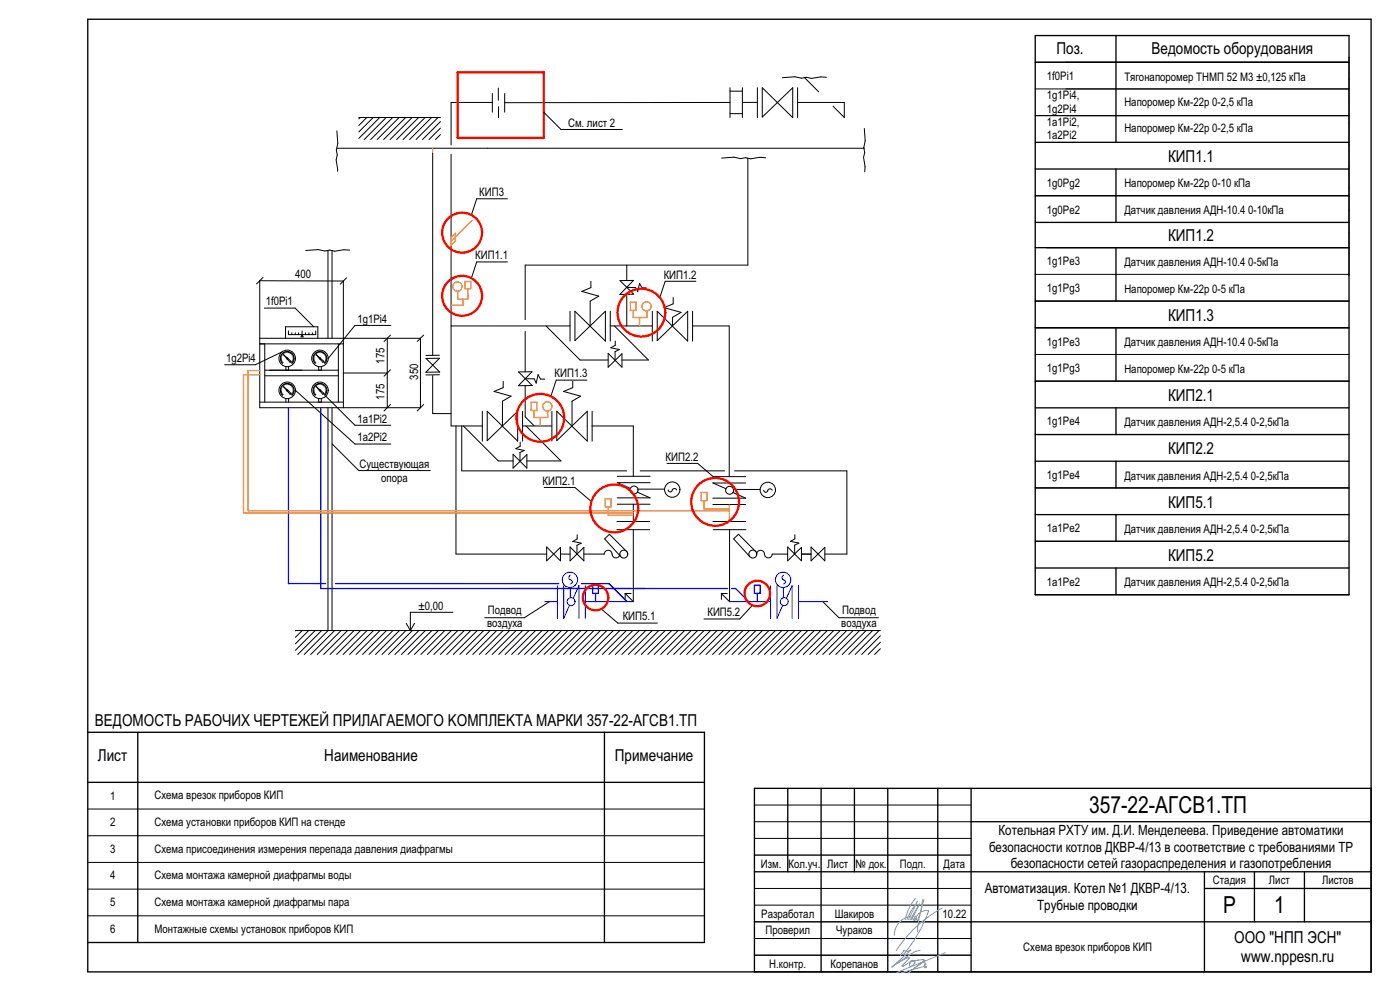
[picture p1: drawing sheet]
<svg xmlns="http://www.w3.org/2000/svg" width="420mm" height="297mm" viewBox="0 0 420 297" stroke-linecap="round" stroke-linejoin="round" font-family="sans-serif">
<g fill="none" stroke="#000" stroke-width=".3">
<path d="M310.6 18.7h94.1M404.7 17.2v65.5M101.1 39.2l.2 3.8-.4 2 .3 1.4-.4 1.5 .5 3.4M107.6 35.2h24.5M108.1 35.2l-.5 .4M110 35.2l-2.4 2.4M112 35.2l-4.4 4.3M113.9 35.2l-6.3 6.3M115.9 35.2l-6.6 6.6M117.8 35.2l-6.6 6.6M119.7 35.2l-6.5 6.6M121.7 35.2l-6.6 6.6"/>
<path d="M123.6 35.2l-6.6 6.6M125.6 35.2l-6.6 6.6M127.5 35.2l-6.6 6.6M129.5 35.2l-6.6 6.6M131.4 35.2l-6.6 6.6M132.1 38.4l-3.4 3.4M132.1 36.4l-5.3 5.4M147.7 30.7h-12.4v12.7M147.7 28v5.6M149.5 26.4v3.6M149.6 32v3.3M151.4 28v5.6"/>
<path d="M163.1 33.6l5.2 5.2h18.4M219 26.3v8.9M219 30.7l-67.6 .1M219 27.3h3.7M219 34.1h3.7M222.7 26.3v8.9M222.7 30.7h4.5M227.2 26.3v8.9M228.7 26.3v8.8l9.1-8.8v8.9zM239.3 26.3v8.9M239.3 30.7h14v4.5l-3.4-3.4M241.3 23.3l4.3 4.2"/>
<path d="M247.9 23.2l-1.7-.2-2.8 .5-1.4-.3-1.5 .2-2-.4-3.8 .3M259.3 38.5l.3 3.7-.5 2 .3 1.5-.3 1.5 .4 2.8-.1 1.5M310.6 26.7h94.1M310.6 34.7h94.1M101.1 44.4h158.2M129.8 45.8v60.7M132.1 40.3l-1.4 1.5M135.3 46.2v81.5h9.5M152.2 59.6h-9.2l-1.6 4.8M224.4 47.4v32.1h-66.8v16.3M229.7 47.3l-1.7-.2-2.8 .5-1.5-.3-1.5 .2-2-.4-3.7 .3M310.6 58.7h94.1"/>
<path d="M98.4 75v26.4M99.6 75v26.4M104.9 75l-1.7-.2-2.8 .5-1.5-.3-1.5 .2-1.9-.4-3.8 .3M152.2 78.5h-9.2l-1.6 4.9M188 79.5v4.6M313.9 74.2h90.8M78.9 83.2l-1.9 1.9M79.3 92.3h9.2l5.6 5.6M87.6 99.7v.6M88.6 99.7v.6M89.6 99.7v.6M90.6 99.2v1.1"/>
<path d="M91.7 99.7v.6M92.7 99.7v.6M93.7 99.7v.6M94.7 99.2v1.1h-8.2v-1.1M104 83.3l-1.9 1.9M117.2 97.5h-10.7l-8 9.9M135.3 97.7h35.7M157.6 99.3v12.1M163.8 97.7l10.2 10.2h8.4M171 93.3v8.9M172.5 93.3v8.8l9.1-8.8v8.9zM174.5 87.3l5.1 1.5-2.6 1.5v7.4"/>
<path d="M177.3 84.3v1.9l-2.8 1.1M183.1 97.7h12.6M183.1 93.3v8.9M184.3 97.7l10.2 10.2h-7.9M186 84.1l4.1 4.1h-4.1l4-4.2zM188 88.2v9.5M188.1 86.1l2.6 .1 .6 1.2 .6-2.5 .7 1.3 1.3 .1M195.7 93.3v8.9M197.2 93.3v8.8l9.1-8.8v8.9zM202 89.2v1.9l-2.8 1.1 5.1 1.4-2.6 1.5v2.6M207.8 97.7h11v45.1M207.8 93.3v8.9"/>
<path d="M208.8 84.3h-9.2l-1.6 4.9M310.6 90.2h94.1M310.6 82.2h94.1M310.6 98.2h94.1M77.9 101.4h48.2v20.8h-48.2v-38.1l25.1 .1v38M77.9 103.1h25.1M79.4 103.1v17.4M79.4 111h22.1M79.4 112.6h22.1M84.1 107.4h.3M84.1 117h.3M84.1 107l.3 .1"/>
<path d="M84.1 116.6h.3M84.3 106.6l.2 .1M84.3 116.2l.2 .1M84.4 107.7l-.3 .1M84.4 117.3l-.3 .1M84.5 106.3l.2 .1M84.5 115.8l.2 .2M84.5 108.1l-.2 .1M84.5 117.6l-.2 .2M84.6 105.5l-8 3.8h-9.2M84.7 108.4l-.2 .2M84.7 118l-.2 .1"/>
<path d="M84.7 106l.2 .1M84.7 115.5l.2 .2M84.9 108.7l-.2 .2a2.06 2.06 0 0 1 0-2.9 2.06 2.06 0 0 1 2.9 0 2.06 2.06 0 0 1 0 2.9l-.2-.2M84.9 118.2l-.2 .2a2.06 2.06 0 0 1 0-2.9 2.06 2.06 0 0 1 2.9 0 2.06 2.06 0 0 1 0 2.9l-.2-.2M85 105.7l.2 .2M85 115.3l.2 .2M85.4 105.5l.1 .3M85.4 115.1l.1 .2M85.7 101.4v-3.5h9.7v3.5M85.8 105.4v.3M85.8 115v.3M85.8 109.9v1.1"/>
<path d="M85.8 119.4v1.1M86.1 107.2l-1.1-.9 1 1.1M86.1 116.8l-1.1-1 1 1.1M86.2 105.4v.2M86.2 114.9v.3M86.4 107.5l.9 .8-.3 .3-.8-1M86.4 117l.9 .9-.3 .3-.8-1M86.6 105.4l-.1 .3M86.6 115l-.1 .3M86.6 109.9v1.1M86.6 119.4v1.1M86.9 105.5l-.1 .3"/>
<path d="M86.9 115.1l-.1 .3M87.3 105.7l-.2 .3M87.3 115.3l-.2 .2M87.6 106l-.2 .2M87.6 115.5l-.2 .2M87.6 108.4l.3 .2M87.6 118l.3 .1M87.8 108.1l.3 .1M87.8 117.6l.3 .2M87.9 106.3l-.3 .1M87.9 115.8l-.3 .2M87.9 107.7l.3 .1"/>
<path d="M87.9 117.3l.3 .1M87.9 117h.3M87.9 107.4h.3M88.1 106.6l-.3 .1M88.1 116.2l-.3 .1M88.2 107l-.3 .1M88.2 116.6h-.3M88.6 117l17.9 16.1h10.7M90.6 100.3l.3 .7h-.6zM93.9 107.4h.3M93.9 117h.3M94 107l.3 .1"/>
<path d="M94 116.6h.3M94.1 106.6l.2 .1M94.1 116.2l.2 .1M94.3 107.7l-.3 .1M94.3 117.3l-.3 .1M94.3 106.3l.2 .1M94.3 115.8l.2 .2M94.4 108.1l-.3 .1M94.4 117.6l-.3 .2M94.5 108.4l-.2 .2M94.5 118l-.2 .1M94.5 106l.2 .1"/>
<path d="M94.5 115.5l.2 .2M94.7 108.7l-.2 .2a2.06 2.06 0 0 1 0-2.9 2.06 2.06 0 0 1 2.9 0 2.06 2.06 0 0 1 0 2.9l-.2-.2M94.7 118.2l-.2 .2a2.06 2.06 0 0 1 0-2.9 2.06 2.06 0 0 1 2.9 0 2.06 2.06 0 0 1 0 2.9l-.2-.2M94.8 105.7l.2 .2M94.8 115.3l.2 .2M95.2 105.5l.1 .3M95.2 115.1l.1 .2M95.6 105.4v.3M95.6 115v.3M95.6 109.9v1.1M95.6 119.4v1.1M95.9 107.2l-1.1-.9 1 1.1"/>
<path d="M95.9 116.8l-1.1-1 1 1.1M96 105.4v.2M96 114.9v.3M96.2 107.5l1 .8-.3 .3-.9-1M96.2 117l1 .9-.3 .3-.9-1M96.4 105.4l-.1 .3M96.4 115l-.1 .3M96.4 109.9v1.1M96.4 119.4v1.1M96.8 105.5l-.1 .3M96.8 115.1l-.1 .3M97.1 105.7l-.1 .3"/>
<path d="M97.1 115.3l-.1 .2M97.4 106l-.2 .2M97.4 115.5l-.2 .2M97.4 108.4l.3 .2M97.4 118l.3 .1M97.6 108.1l.3 .1M97.6 117.6l.3 .2M97.7 106.3l-.2 .1M97.7 115.8l-.2 .2M97.7 107.7l.3 .1M97.7 117.3l.3 .1M97.7 107.4h.3"/>
<path d="M97.7 117h.3M97.7 118.7l8.8 8.8h10.7M97.9 106.6l-.3 .1M97.9 116.2l-.3 .1M98 107l-.3 .1M98 116.6h-.3M101.5 103.1v17.4M103 111.8h13.2M116.2 101.4v20.8M117.1 100.4l-1.9 1.9M117.1 110.8l-1.9 1.9M127.1 100.4l-1.9 1.9"/>
<path d="M127.8 107.4l4.1 4.1-4.1 .1 4-4.2zM129.8 112.6v11.4h5.5M131.8 106.5h-4M131.8 112.3l-4 .1M151 114.3v1.9l-2.8 1.1 5.1 1.4-2.6 1.5v7.5M155.6 111.5l4.1 4-4.2 .1 4.1-4.2zM157.6 115.6v9.3l2.6 2.7M157.6 113.5h2.6l.7 1.3 .5-2.5 .7 1.3h1.3M171.8 114.3v1.9l-2.7 1.1 5.1 1.4-2.6 1.5v7.5M176.1 113.9h-9.2l-1.6 4.9M182.4 105.9l4.2 4.1v-4l-4.2 4zM184.6 102.2v1.3l-1.3 .7 2.5 .6-1.3 .6v2.6"/>
<path d="M310.6 106.2h94.1M310.6 114.2h94.1M77.9 120.5h25.1M98.4 122.2v66.8M99.6 122.2v66.8M99.6 133l8 8h21.5M117.1 121.2l-1.9 1.9M127.1 121.2l-1.9 1.9M136.8 127.7v38.4h27.2M138.5 127.7v13.4h49.5M139 127.7l10.5 10.4h4.4M144.7 123.3v8.9"/>
<path d="M146.2 123.3v8.8l9.1-8.8v8.9zM153.9 136.1l4.2 4.2v-4l-4.2 4zM156.1 132.5v1.2l-1.4 .8 2.6 .5-1.3 .6v2.7M156.8 127.7h8.7M156.8 123.3v8.9M157.8 127.7l10.5 10.4h-10.2M165.6 123.3v8.9M167 123.3v8.8l9.2-8.8v8.9zM177.6 127.7h12.4v15M177.6 123.3v8.9M200.1 138.9h9.2l5 4.2M310.6 130.2h94.1"/>
<path d="M163.2 146.1h9.3l4.9 4.2M185.1 156.3h9.8M185.1 158.7h9.8M185.2 142.7h9.8M185.2 151.1h9.8M190 151.1v5.2M190 158.7v21.6l-2.5-2.4M191.2 147.5l3.8 1.7h-9.8M191.4 146.6h8M192 141.1h25.4M195 144.7h-9.8l3.9 1.7M200.4 146.8a.62 .62 0 0 0 .7 .6 .62 .62 0 0 0 .6-.6l.6-.4 .7 .4"/>
<path d="M213.9 142.8h9.8M213.9 151.2h9.8M213.9 156.3h9.8M214 158.7h9.8M218.9 158.7v21.6l-2.5-2.4M219.9 147.6l3.8 1.7h-9.8M220 146.7h8M220.4 141.1h33.7v25h-6.6M223.7 144.8h-9.8l3.9 1.7M229.1 146.9a.62 .62 0 0 0 .6 .6 .62 .62 0 0 0 .6-.6l.7-.4 .7 .4M310.6 146.2h94.1M164 163.9l4.1 4.2v-4.1l-4.1 4.1z"/>
<path d="M168.1 166.1h2.9M171 163.9l4.2 4.2v-4.1l-4.2 4.1zM173.2 160.3v1.2l-1.4 .8 2.6 .5-1.3 .6v2.7M175.2 166.1h6.1a1.23 1.23 0 0 1 1.4-1.2 1.23 1.23 0 0 1 1 1.5 1.16 1.16 0 0 0 1.3 .8 1.16 1.16 0 0 0 .9-1.1M187.5 177.9h1.8M187.5 177.9v1.7M188.1 165.4l-5.3-5.3-1.4 1.4 4.9 5.4M216.4 177.9h1.8M216.4 177.9v1.7M226.9 165.4l-5.4-5.3-1.4 1.4 4.9 5.4M227 166.1a1.23 1.23 0 0 1 1.4-1.2 1.23 1.23 0 0 1 1 1.5 1.16 1.16 0 0 0 1.3 .8 1.16 1.16 0 0 0 1-1.1h4.6M236.3 163.9l4.1 4.2v-4.1l-4.1 4.1z"/>
<path d="M238.5 160.2v1.3l-1.4 .7 2.6 .6-1.3 .6v2.6M240.4 166.1h2.9M243.3 163.9l4.2 4.2v-4.1l-4.2 4.1zM310.6 162.2h94.1M88.6 189h175.5M88.7 189l-.1 .1M90.7 189l-2.1 2M92.6 189l-4 4M94.6 189l-6 5.9M96.5 189l-7.2 7.1M98.4 189l-7.1 7.1M100.4 189l-7.2 7.1"/>
<path d="M102.3 189l-7.1 7.1M104.3 189l-7.2 7.1M106.2 189l-7.2 7.1M108.2 189l-7.2 7.1M110.1 189l-7.2 7.1M112.1 189l-7.2 7.1M114 189l-7.2 7.1M115.9 189l-7.1 7.1M117.9 189l-7.2 7.1M119.8 189l-7.1 7.1M121.8 189l-7.2 7.1M121.9 186.8l1.2 2.2"/>
<path d="M123.7 189l-7.1 7.1M124.4 186.8l-1.3 2.2M125.7 189l-7.2 7.1M127.6 189l-7.2 7.1M129.6 189l-7.2 7.1M131.5 189l-7.2 7.1M133.4 189l-7.1 7.1M135.4 189l-7.2 7.1M135.9 183.5h-12.8v5.5M137.3 189l-7.1 7.1M139.3 189l-7.2 7.1M141.2 189l-7.1 7.1"/>
<path d="M143.2 189l-7.2 7.1M145.1 189l-7.2 7.1M147.1 189l-7.2 7.1M149 189l-7.2 7.1M150.9 189l-7.1 7.1M152.9 189l-7.2 7.1M154.8 189l-7.1 7.1M156.8 189l-7.2 7.1M158.7 189l-7.1 7.1M160.7 189l-7.2 7.1M162.6 189l-7.2 7.1M164.6 189l-7.2 7.1"/>
<path d="M164.8 180.3l-7.5 4.8h-11.9M166.5 189l-7.2 7.1M168.4 189l-7.1 7.1M170.4 189l-7.2 7.1M172.3 189l-7.1 7.1M174.3 189l-7.2 7.1M176.2 189l-7.1 7.1M178.2 189l-7.2 7.1M180.1 189l-7.2 7.1M180.4 182.5l4.9 4.2h11.9M182.1 189l-7.2 7.1M184 189l-7.2 7.1"/>
<path d="M185.9 189l-7.1 7.1M187.9 189l-7.2 7.1M189.8 189l-7.1 7.1M191.8 189l-7.2 7.1M193.7 189l-7.1 7.1M195.7 189l-7.2 7.1M197.6 189l-7.2 7.1M199.6 189l-7.2 7.1M201.5 189l-7.2 7.1M203.4 189l-7.1 7.1M205.4 189l-7.2 7.1M207.3 189l-7.1 7.1"/>
<path d="M209.3 189l-7.2 7.1M211.2 189l-7.1 7.1M213.2 189l-7.2 7.1M215.1 189l-7.2 7.1M217.1 189l-7.2 7.1M219 189l-7.2 7.1M220.9 189l-7.1 7.1M222.9 189l-7.2 7.1M224.8 189l-7.1 7.1M225.7 181.4l-3.8 4.1h-10.7M226.8 189l-7.2 7.1M228.7 189l-7.1 7.1"/>
<path d="M230.7 189l-7.2 7.1M232.6 189l-7.2 7.1M234.6 189l-7.2 7.1M236.5 189l-7.2 7.1M238.4 189l-7.1 7.1M240.4 189l-7.2 7.1M242.3 189l-7.1 7.1M244.3 189l-7.2 7.1M246.2 189l-7.1 7.1M246.8 180.3l4.9 4.8h11.8M248.2 189l-7.2 7.1M250.1 189l-7.2 7.1"/>
<path d="M252.1 189l-7.2 7.1M254 189l-7.2 7.1M255.9 189l-7.1 7.1M257.9 189l-7.2 7.1M259.8 189l-7.1 7.1M261.8 189l-7.2 7.1M263.7 189l-7.1 7.1M264.1 194.4l-1.7 1.7M264.1 192.5l-3.7 3.6M264.1 190.5l-5.6 5.6M26.3 242.5h185M26.3 250.5h185"/>
<path d="M26.3 258.5h185M226.3 251.3h65M226.3 246.3h65M226.3 241.3h65M26.3 266.5h185M26.3 274.5h185M226.3 276.3h65M226.3 271.3h65M226.3 266.3h65M226.3 286.3h65M226.3 281.3h65"/>
<circle cx="86.2" cy="107.4" r="2.48"/>
<circle cx="86.2" cy="117" r="2.48"/>
<circle cx="86.2" cy="117" r=".22"/>
<circle cx="86.2" cy="107.4" r=".22"/>
<circle cx="96" cy="107.4" r="2.48"/>
<circle cx="96" cy="117" r="2.48"/>
<circle cx="96" cy="117" r=".22"/>
<circle cx="96" cy="107.4" r=".22"/>
<circle cx="190.2" cy="146.9" r="1.19"/>
<circle cx="201.7" cy="146.7" r="2.3"/>
<circle cx="218.9" cy="146.9" r="1.19"/>
<circle cx="230.3" cy="146.8" r="2.3"/>
<circle cx="187.1" cy="166.1" r="1.19"/>
<circle cx="225.8" cy="166.1" r="1.19"/>
</g>
<g fill="none" stroke="#000" stroke-width=".4">
<path d="M26.3 5.8h385v285.5h-385zM310.6 18.7h94.1M310.6 10.7h94.1v167.5h-94.1zM334.8 10.7v32M310.6 42.7h94.1M310.6 50.7h94.1M310.6 58.7h94.1M334.8 50.7v16M310.6 74.2h94.1M310.6 66.7h94.1M334.8 74.2v16M310.6 90.2h94.1"/>
<path d="M310.6 98.2h94.1M334.8 98.2v16M310.6 114.2h94.1M310.6 130.2h94.1M310.6 138.2h94.1M310.6 122.2h94.1M334.8 122.2v8M334.8 138.2v8M310.6 146.2h94.1M310.6 154.2h94.1M334.8 154.2v8M310.6 162.2h94.1"/>
<path d="M310.6 170.2h94.1M334.8 170.2v8M26.3 219.5h185v63h-185M41.3 219.5v63M181.3 219.5v63M26.3 234.5h185M236.3 236.3v25M246.3 236.3v55M256.3 236.3v25M266.3 236.3v55M281.3 236.3v55M291.3 236.3v55"/>
<path d="M411.3 236.3h-185v55M226.3 256.3h65M291.3 246.3h120M226.3 261.3h185M291.3 276.3h120M361.3 261.3v30M361.3 266.3h50M376.3 261.3v15M391.3 261.3v15"/>
</g>
<g fill="none" stroke="#40a5ff" stroke-width=".3">
<path d="M273.5 275.6l2.3-4.7-2.7 4.8M273.6 275.5a.67 .67 0 0 0-.8-.8 5.7 5.7 0 0 0-4.5 5.6M274 275.7l.5-.2a3.7 3.7 0 0 1 4.1-2.6 42.6 42.6 0 0 1-7.7 13.3M274.2 275.4l-.2 .3M274.6 269.3a13.1 13.1 0 0 0-3 6.3M274.7 274.5a.64 .64 0 0 1 .2 .8 .64 .64 0 0 1-.7 .4zM274.8 270.9a15.6 15.6 0 0 0-2.7 4.8M275 274.8l-.2 1M275.3 270l-2.7 5.6M276 274.1l-.8 1.7M276.2 273.3l-.7 3-.2 2.9M276.8 269.6l-.6 3.7"/>
<path d="M277.2 269.6l-1 3.7M282.6 272.2a38.5 38.5 0 0 0-13.8 12.7M267.9 289.5h.1M271.2 284.8l-1.1 1.6M271.2 284.8h.1M273.2 288.3l-2.2 1.2h-.3l2-2.2-.2-.3-3.9 2.1M273.2 288.3h.1M273.2 288.3l-.4 .9 .1 .3 .5 .1 .9-.8M273.2 284.8a1.59 1.59 0 0 1-2 0M273.2 284.8h.1M273.2 284.8l-5.3 4.7M274.3 288.8h.1"/>
<path d="M275.9 284.8v.1M275.9 284.8l-1.7 .5-6.7 4.6 .4-.4M275.9 284.9h.1M276.9 288.4h.1M276.9 288.4l-4.4 3.1 4.8-3.7-.6-.2-3.4 .5a.71 .71 0 0 1 1.2 .1l-.2 .6M277.2 288.4h-.3M277.2 288.4h.1M277.2 288.4l.3 .6M277.5 289h.1M277.5 289l-.2 .8 .3 .2 .3-.2-.2-.2-7.3 1.9M283.6 285.5l-14.6 6"/>
</g>
<path d="M129.8 44.4v1.4M218.8 151.2v5.1" fill="none" stroke="#ff8000" stroke-width=".3"/>
<g fill="none" stroke="#00f" stroke-width=".3">
<path d="M167.2 175.5v9.8M169.1 175.5v9.8l1.8-3.9M171.1 172.4a.82 .82 0 0 0-.4 1 .82 .82 0 0 0 .8 .6l.1 .6-.5 .4M171.1 176.1v3.1M172 179.3l1.7-3.8v9.8M175.6 175.5v9.8M231.2 175.5v9.8M233.1 175.5v9.8l1.7-3.9M235 172.4a.82 .82 0 0 0-.4 1 .82 .82 0 0 0 .9 .6l.1 .6-.6 .4M235 176.1v3.1M235.9 179.3l1.7-3.8v9.8M239.5 175.5v9.8"/>
<path d="M163.4 180.3h3.8M175.6 180.3h14.4M218.9 180.3h12.3M239.5 180.3h8.8"/>
<circle cx="171" cy="173.8" r="2.3"/>
<circle cx="234.9" cy="173.8" r="2.3"/>
<circle cx="171.3" cy="180.3" r="1.19"/>
<circle cx="235.3" cy="180.3" r="1.19"/>
</g>
<path d="M86.5 122.2v52.7M96.2 122.2v54.2h122M86.5 174.9h11.2M100.7 174.9h67M174.4 174.9h8.3l5.4 5.4M177.8 175.4h1.7v2.4h-1.7zM178.7 177.9v2.4M219.5 176.4h1.2l3.9 3.9M226.3 175.4h1.7v2.4h-1.7zM227.2 177.9v2.4" fill="none" stroke="#00f" stroke-width=".4"/>
<g fill="none" stroke="#ff8000" stroke-width=".4">
<path d="M135.3 71.2l1.3-1.3v2.3l-1.3 1.3zM141.6 66.1l-6.3 6.2M137.3 87.3v2.4h3M138.9 89.7v1.8h-3.6M139.5 84.4h1.7v2.1h-1.7zM140.3 86.6v3M189.1 90.6h1.7v2.4h-1.7zM190 93v2.2h4.1v-2M191.9 95.2v2.5M77.9 111.1h-3.5v42h144.4M77.9 112.3h-4.9v41.4h117M159.3 120.6h1.7v2.4h-1.7z"/>
<path d="M160.2 123v2.1h4.1v-1.9M162.1 125.2v2.5M181.6 149.5h1.7v2.4h-1.7zM182.5 152v2.4h7.5M210.4 147.6h1.7v2.4h-1.7zM211.2 150.1v2.4h7.6"/>
<circle cx="137.2" cy="85.9" r="1.39"/>
<circle cx="194" cy="91.8" r="1.39"/>
<circle cx="164.2" cy="121.8" r="1.39"/>
</g>
<g fill="none" stroke="#f00" stroke-width=".7">
<path d="M137.3 21.7h25.8v19.6h-25.8z"/>
<circle cx="138.6" cy="69.7" r="6"/>
<circle cx="138.6" cy="88.7" r="6"/>
<circle cx="192.4" cy="93.7" r="7.2"/>
<circle cx="162.1" cy="125.2" r="7.2"/>
<circle cx="184.3" cy="152.4" r="7.2"/>
<circle cx="214.5" cy="150.4" r="7.2"/>
<circle cx="178.7" cy="179.1" r="3.8"/>
<circle cx="227.2" cy="177.9" r="3.8"/>
</g>
<g font-size="7.1">
<text x="326.7" y="243.8">357-22-АГСВ1.ТП</text>
<text x="366.9" y="273.8">P</text>
<text x="382.2" y="273.8">1</text>
</g>
<g font-size="4.9">
<text x="316.9" y="16.2">Поз.</text>
<text x="345.5" y="16.2">Ведомость оборудования</text>
<text x="350.4" y="48.6">КИП1.1</text>
<text x="350.4" y="72.2">КИП1.2</text>
<text x="350.4" y="96.2">КИП1.3</text>
<text x="350.4" y="120.2">КИП2.1</text>
<text x="350.4" y="136.2">КИП2.2</text>
<text x="350.4" y="152.2">КИП5.1</text>
<text x="350.4" y="168.2">КИП5.2</text>
<text x="28.5" y="217.6">ВЕДОМОСТЬ РАБОЧИХ ЧЕРТЕЖЕЙ ПРИЛАГАЕМОГО KОМПЛЕKТА МАРКИ 357-22-АГСВ1.ТП</text>
<text x="29.4" y="228.2">Лист</text>
<text x="97.3" y="228.2">Наименование</text>
<text x="184.4" y="228.2">Примечание</text>
<text x="370.2" y="282.6">ООО &quot;НПП ЭСН&quot;</text>
<text x="372.4" y="288.4">www.nppesn.ru</text>
</g>
<g font-size="4.2">
<text x="299.6" y="250.3">Котельная РХТУ им. Д.И. Менделеева. Приведение автоматики</text>
<text x="296.7" y="255.3">безопасности котлов ДКВР-4/13 в соответствие с требованиями ТР</text>
<text x="303.2" y="260.2">безопасности сетей газораспределения и газопотребления</text>
<text x="295.4" y="267.6">Автоматизация. Котел №1 ДКВР-4/13.</text>
<text x="311.2" y="272.6">Трубные проводки</text>
</g>
<g font-size="3.5">
<text x="314.1" y="24.1">1f0Pi1</text>
<text x="314.1" y="29.6">1g1Pi4,</text>
<text x="337.3" y="24.3">Тягонапоромер ТНМП 52 М3 ±0,125 кПа</text>
<text x="314.1" y="33.7">1g2Pi4</text>
<text x="337.3" y="31.8">Напоромер Км-22р 0-2,5 кПа</text>
<text x="170.4" y="38">См. лист 2</text>
<text x="314.1" y="37.6">1а1Pi2,</text>
<text x="314.1" y="41.7">1а2Pi2</text>
<text x="337.3" y="39.7">Напоромер Км-22р 0-2,5 кПа</text>
<text x="143.8" y="58.8">КИП3</text>
<text x="314.1" y="56">1g0Pg2</text>
<text x="337.3" y="56.2">Напоромер Км-22р 0-10 кПа</text>
<text x="314.1" y="64.1">1g0Pe2</text>
<text x="337.3" y="64.2">Датчик давления АДН-10.4 0-10кПа</text>
<text x="142.6" y="77.7">КИП1.1</text>
<text x="88.5" y="83.5">400</text>
<text x="199.1" y="83.5">КИП1.2</text>
<text x="314.1" y="79.6">1g1Pe3</text>
<text x="337.3" y="79.8">Датчик давления АДН-10.4 0-5кПа</text>
<text x="314.1" y="87.5">1g1Pg3</text>
<text x="337.3" y="87.8">Напоромер Км-22р 0-5 кПа</text>
<text x="79.7" y="91.5">1f0Pi1</text>
<text x="107.2" y="96.7">1g1Pi4</text>
<text x="314.1" y="103.6">1g1Pe3</text>
<text x="337.3" y="103.8">Датчик давления АДН-10.4 0-5кПа</text>
<text x="67.8" y="108.5">1g2Pi4</text>
<text x="115.3" y="109" transform="rotate(-90 115.3 109)">175</text>
<text x="125.5" y="113.7" transform="rotate(-90 125.5 113.7)">350</text>
<text x="166.4" y="113.1">КИП1.3</text>
<text x="314.1" y="111.5">1g1Pg3</text>
<text x="337.3" y="111.8">Напоромер Км-22р 0-5 кПа</text>
<text x="115.3" y="119.8" transform="rotate(-90 115.3 119.8)">175</text>
<text x="107.2" y="126.6">1а1Pi2</text>
<text x="314.1" y="127.3">1g1Pe4</text>
<text x="337.3" y="127.8">Датчик давления АДН-2,5.4 0-2,5кПа</text>
<text x="107.2" y="132.3">1а2Pi2</text>
<text x="107.8" y="140.2">Существующая</text>
<text x="199.6" y="138.1">КИП2.2</text>
<text x="314.1" y="143.7">1g1Pe4</text>
<text x="337.3" y="143.8">Датчик давления АДН-2,5.4 0-2,5кПа</text>
<text x="114.4" y="144.3">опора</text>
<text x="162.8" y="145.3">КИП2.1</text>
<text x="314.1" y="159.6">1a1Pe2</text>
<text x="337.3" y="159.8">Датчик давления АДН-2,5.4 0-2,5кПа</text>
<text x="314.1" y="175.5">1a1Pe2</text>
<text x="337.3" y="175.8">Датчик давления АДН-2,5.4 0-2,5кПа</text>
<text x="125.5" y="182.8">±0,00</text>
<text x="146.4" y="183.9">Подвод</text>
<text x="186.8" y="185.9">КИП5.1</text>
<text x="212.2" y="184.7">КИП5.2</text>
<text x="252.6" y="183.9">Подвод</text>
<text x="146.1" y="188">воздуха</text>
<text x="252.4" y="188">воздуха</text>
<text x="33" y="239.8">1</text>
<text x="46.3" y="239.6">Схема врезок приборов КИП</text>
<text x="33" y="247.6">2</text>
<text x="46.3" y="247.6">Схема установки приборов КИП на стенде</text>
<text x="33" y="255.6">3</text>
<text x="46.3" y="255.6">Схема присоединения измерения перепада давления диафрагмы</text>
<text x="33" y="263.6">4</text>
<text x="46.3" y="263.6">Схема монтажа камерной диафрагмы воды</text>
<text x="228.2" y="260">Изм.</text>
<text x="236.6" y="260">Кол.уч.</text>
<text x="248.2" y="260">Лист</text>
<text x="256.7" y="260">№ док.</text>
<text x="269.9" y="260">Подп.</text>
<text x="283.1" y="260">Дата</text>
<text x="363.9" y="265">Стадия</text>
<text x="380.7" y="265">Лист</text>
<text x="396.6" y="265">Листов</text>
<text x="33" y="271.6">5</text>
<text x="46.3" y="271.6">Схема монтажа камерной диафрагмы пара</text>
<text x="228.4" y="275">Разработал</text>
<text x="250.4" y="275.1">Шакиров</text>
<text x="282.7" y="275.1">10.22</text>
<text x="33" y="279.6">6</text>
<text x="46.3" y="279.6">Монтажные схемы установок приборов КИП</text>
<text x="229.7" y="280">Проверил</text>
<text x="250.8" y="280">Чураков</text>
<text x="307" y="285">Схема врезок приборов КИП</text>
<text x="230.8" y="290">Н.контр.</text>
<text x="249.1" y="290">Корепанов</text>
</g>
</svg>
